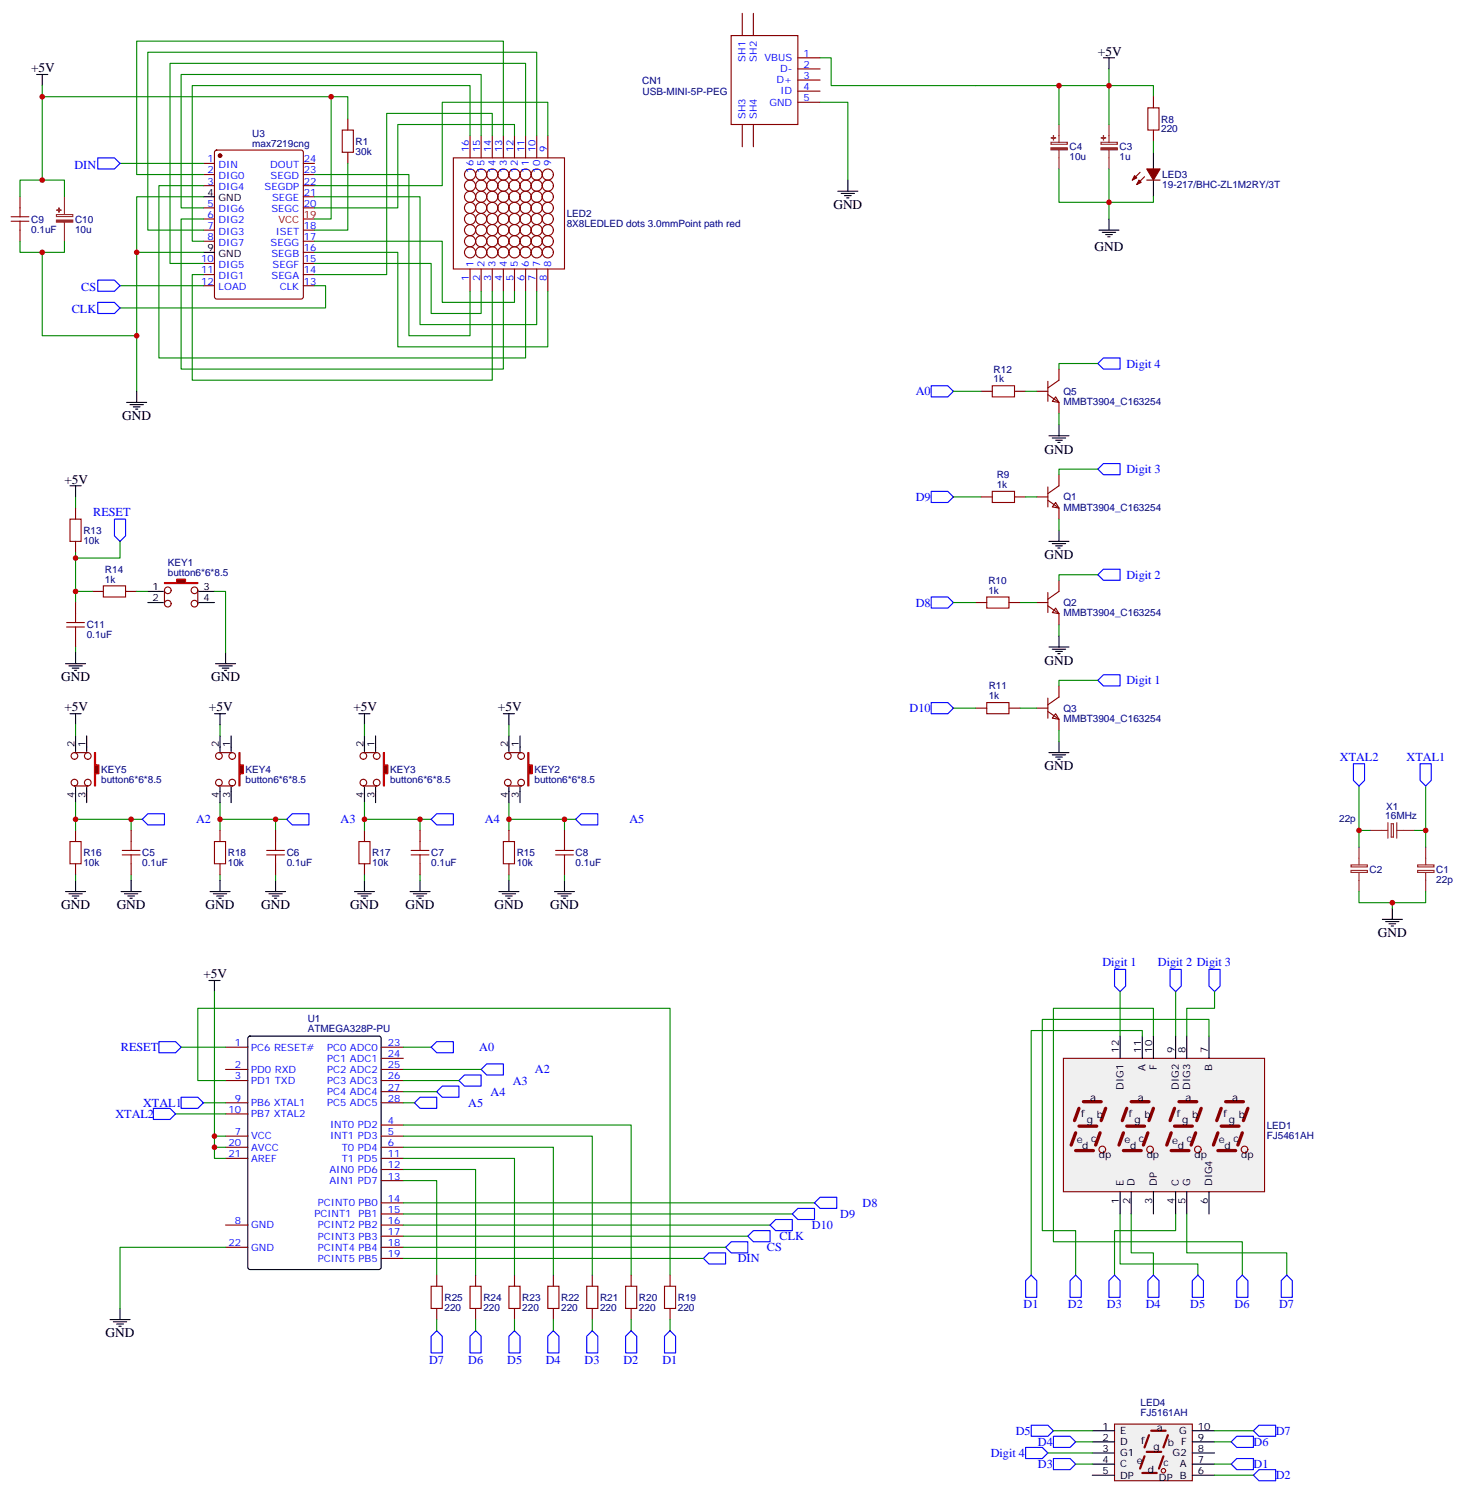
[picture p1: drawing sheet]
<svg xmlns="http://www.w3.org/2000/svg" width="465mm" height="474mm" viewBox="0 0 465 474" stroke-linecap="round" stroke-linejoin="round" font-family="sans-serif">
<path d="M78.9 329l.5-.2h40.9l.6 .4 .1 73-.5 .6-41.1 .1-.7-.5v-72.9z" fill="none" stroke="#000" stroke-width=".35"/>
<g fill="none" stroke="#870000" stroke-width=".35">
<path d="M71.6 332.3h7.1M71.6 339.4h7.1M121 332.3h7.1M121 339.4h7.1M121 335.8h7.1M71.6 342.9h7.1M71.6 350h7.1M71.6 353.5h7.1M121 342.9h7.1M121 357h7.1M121 350h7.1M121 346.4h7.1"/>
<path d="M71.6 360.5h7.1M71.6 364.1h7.1M71.6 367.6h7.1M121 360.5h7.1M121 364.1h7.1M121 367.6h7.1M121 371.1h7.1M121 374.7h7.1M71.6 388.8h7.1M71.6 395.8h7.1M121 388.8h7.1M121 381.7h7.1"/>
<path d="M121 385.2h7.1M121 392.3h7.1M121 395.8h7.1M121 399.3h7.1"/>
</g>
<path d="M337.6 335.8h63.9v42.4h-63.9z" fill="#f0f0f0" stroke="#870000" stroke-width=".35"/>
<path d="M355.6 328.8v7M362.7 328.8v7M366.2 328.8v7M373.2 328.8v7M376.8 328.8v7M383.8 328.8v7M355.6 378.2v7M359.1 378.2v7M366.2 378.2v7M373.2 378.2v7M376.8 378.2v7M383.8 378.2v7" fill="none" stroke="#000" stroke-width=".35"/>
<path d="M371.8 359.5l-1.4 3.9M372.9 351.7l-1.4 3.9M372.9 357.4h5.6M374.3 349.6h5.6M379.6 359.5l-1.4 3.9M381.4 351.7l-1.5 3.9M371.8 365.1h5.7" fill="none" stroke="#870000" stroke-width="1.1"/>
<circle cx="380.3" cy="364.8" r="1.06" fill="#f0f0f0" stroke="#870000" stroke-width=".35"/>
<path d="M356.7 359.5l-1.5 3.9M357.7 351.7l-1.4 3.9M357.7 357.4h5.7M359.1 349.6h5.7M364.4 359.5l-1.4 3.9M366.2 351.7l-1.4 3.9M356.7 365.1h5.6" fill="none" stroke="#870000" stroke-width="1.1"/>
<circle cx="365.1" cy="364.8" r="1.06" fill="#f0f0f0" stroke="#870000" stroke-width=".35"/>
<path d="M341.5 359.5l-1.4 3.9M342.5 351.7l-1.4 3.9M342.5 357.4h5.7M344 349.6h5.6M349.2 359.5l-1.4 3.9M351 351.7l-1.4 3.9M341.5 365.1h5.6" fill="none" stroke="#870000" stroke-width="1.1"/>
<circle cx="350" cy="364.8" r="1.06" fill="#f0f0f0" stroke="#870000" stroke-width=".35"/>
<path d="M386.6 359.5l-1.4 3.9M387.7 351.7l-1.4 3.9M387.7 357.4h5.6M389.1 349.6h5.7M394.4 359.5l-1.4 3.9M396.2 351.7l-1.4 3.9M386.6 365.1h5.7" fill="none" stroke="#870000" stroke-width="1.1"/>
<circle cx="395.1" cy="364.8" r="1.06" fill="#f0f0f0" stroke="#870000" stroke-width=".35"/>
<g fill="none" stroke="#8c2424" stroke-width=".35">
<path d="M336.2 39.5v5.7M352.1 39.5v5.7M333.7 45.2h5.1v.6h-5.1zM336.2 47.6v6M349.5 45.2h5.2v.6h-5.2zM352.1 47.6v6M428.9 276.2h5.2v.7h-5.2zM428.9 274.5h5.2v.6h-5.2zM431.4 268.8v5.7M431.4 276.9v6M435 263.5h5.6M440.6 261.1v4.9"/>
<path d="M441.7 261.4h.7v4.2h-.7zM443.4 263.5h5.7M443.4 261.1v4.9M450.1 276.2h5.2v.7h-5.2zM450.1 274.5h5.2v.6h-5.2zM452.6 268.8v5.7M452.6 276.9v6"/>
</g>
<g fill="none" stroke="#008700" stroke-width=".35">
<path d="M260.3 18.3h3.6v8.9h45.8M260.3 32.5h8.9v24.6M352.1 21.9v17.6M352.1 27.2h14.1v3.5M352.1 53.6v15.9M366.2 44.8v3.5M362.7 328.8v-1.8h-35.3v77.6M366.2 328.8v-8.8h-31.8v74.1h60v10.5M383.8 328.8v-5.3h-52.9v67h10.6v14.1M355.6 385.2v15.9h24.7v3.5M359.1 385.2v12.4h7.1v7M373.2 385.2v5.3h-19.4v14.1"/>
<path d="M376.8 385.2v12.4h31.7v7"/>
</g>
<g fill="#8c2424" stroke="#8c2424" stroke-width=".35">
<path d="M349.5 46.9h5.2v.7h-5.2z"/>
<path d="M349.6 43.7l1.4 .1z"/>
<path d="M350.3 43v1.4z"/>
<path d="M333.7 46.9h5.1v.7h-5.1z"/>
<path d="M333.7 43.7l1.4 .1z"/>
<path d="M334.4 43l.1 1.4z"/>
</g>
<g fill="none" stroke="#000" stroke-width=".35">
<path d="M350.3 18.3h3.5M352.1 18.3v3.6M269.2 57.1v3.6M366.2 48.3v5.3M366.2 57.1v5.3M266 60.7h6.3M267.1 61.4h4.2M268.1 62.1h2.1M268.8 62.8h.7M348.9 73h6.3M350 73.7h4.2M351 74.4h2.1"/>
<path d="M351.7 75.1h.7M352.1 69.5v3.5"/>
</g>
<path d="M364.4 34.2h3.5v7.1h-3.5z" fill="none" stroke="#a10000" stroke-width=".35"/>
<path d="M366.2 30.7v3.5M361.9 54.7l-2.4 2.4M363.4 56.1l-2.5 2.5M364.1 57.1h4.2M366.2 41.3v3.5" fill="none" stroke="#870000" stroke-width=".35"/>
<g fill="#870000" stroke="#870000" stroke-width=".35">
<path d="M364.1 53.6h4.2l-2.1 3.5z"/>
<path d="M361.6 57.1l.7 .8-1.4 .7z"/>
<path d="M360.2 55.7l.7 .7-1.4 .7z"/>
</g>
<path d="M353.8 451.9h24.7v18h-24.7z" fill="#f0f0f0" stroke="#870000" stroke-width=".35"/>
<path d="M346.8 454h7M346.8 457.6h7M378.5 454h7.1M378.5 457.6h7.1M346.8 461.1h7M346.8 464.6h7M346.8 468.1h7M378.5 461.1h7.1M378.5 464.6h7.1M378.5 468.1h7.1" fill="none" stroke="#000" stroke-width=".35"/>
<path d="M364.8 455.4l-1.4 3.9M365.5 454h4.6M370.8 455.4l-1.4 3.9M362.7 467.4h4.5M363.4 462.1l-1.5 3.9M364.1 460.7h4.6M369.4 462.1l-1.5 3.9" fill="none" stroke="#870000" stroke-width=".71"/>
<circle cx="369.4" cy="466.7" r=".71" fill="#f0f0f0" stroke="#870000" stroke-width=".35"/>
<path d="M435 263.5h-3.6v5.3" fill="none" stroke="#008700" stroke-width=".35"/>
<path d="M46.9 187.7h3.5M46.9 191.2h3.5" fill="none" stroke="#000" stroke-width=".35"/>
<path d="M52.2 184.9h3.9v-1.1h2.8v1.1h3.9v.3h-10.6z" fill="#870000" stroke="#f00" stroke-width=".35"/>
<g fill="none" stroke="#870000" stroke-width=".35">
<path d="M311.5 124.2h3.5M322.1 124.2h3.5M311.5 157.7h3.5M322.1 157.7h3.5M24 161.2v3.5M24 171.8v3.5M29.3 187.7h3.5M39.9 187.7h3.5M52.2 187.3v4.3M62.8 187.3v4.3M309.7 191.2h3.6M320.3 191.2h3.5"/>
<path d="M309.7 224.7h3.6M320.3 224.7h3.5M161.6 263.5v3.6M161.6 274.1v3.5"/>
<circle cx="53.3" cy="187.3" r="1.06"/>
<circle cx="53.3" cy="191.6" r="1.06"/>
<circle cx="61.7" cy="187.3" r="1.06"/>
<circle cx="61.7" cy="191.6" r="1.06"/>
</g>
<g fill="none" stroke="#000" stroke-width=".35">
<path d="M333 138.3h6.4M334.1 139h4.2M335.1 139.7h2.2M336.2 134.8v3.5M22.2 154.2h3.6M24 154.2v3.5M335.8 140.4h.7M50.4 187.7h1.5M50.4 191.2h1.5M63.1 187.7h5M63.1 191.2h5M20.8 210.6h6.4"/>
<path d="M21.9 211.3h4.2M22.9 212h2.1M23.6 212.7h.7M24 207.1v3.5M68.4 210.6h6.4M69.5 211.3h4.2M70.6 212h2.1M71.3 212.7h.7M71.6 207.1v3.5M159.8 226.5h3.5M161.6 226.5v3.5M161.6 233.5v3.6"/>
<path d="M165.1 233.5v3.6M161.6 279.4v3.5M179.2 279.4v3.5M158.4 282.9h6.3M159.5 283.6h4.2M160.5 284.3h2.1M161.2 285h.7M176 282.9h6.4M177.1 283.6h4.2M178.2 284.3h2.1M178.9 285h.7M438.9 291.7h6.3"/>
<path d="M439.9 292.5h4.2M441 293.2h2.1M441.7 293.9h.7M442 288.2v3.5"/>
</g>
<path d="M315 122.4h7.1v3.5h-7.1zM315 155.9h7.1v3.6h-7.1zM22.2 164.7h3.6v7.1h-3.6zM32.8 185.9h7.1v3.5h-7.1zM313.3 189.4h7v3.6h-7zM313.3 223h7v3.5h-7zM159.8 267.1h3.5v7h-3.5z" fill="none" stroke="#a10000" stroke-width=".35"/>
<path d="M350.3 113.6h5.3v3.5h-5.3l-1.8-1.7zM295.6 122.4h5.3l1.8 1.8-1.8 1.7h-5.3zM295.6 155.9h5.3l1.8 1.8-1.8 1.8h-5.3zM348.5 148.9l1.8-1.8h5.3v3.5h-5.3zM295.6 189.4h5.3l1.8 1.8-1.8 1.8h-5.3zM350.3 180.6h5.3v3.5h-5.3l-1.8-1.7zM348.5 215.9l1.8-1.8h5.3v3.6h-5.3zM295.6 223h5.3l1.8 1.7-1.8 1.8h-5.3zM429.7 242.4h3.5v5.2l-1.8 1.8-1.7-1.8zM450.8 242.4h3.6v5.2l-1.8 1.8-1.8-1.8zM48.7 351.7h5.3l1.7 1.8-1.7 1.7h-5.3zM57.5 348.2h5.3l1.8 1.8-1.8 1.7h-5.3z" fill="none" stroke="#00f" stroke-width=".35"/>
<g fill="none" stroke="#008700" stroke-width=".35">
<path d="M24 157.7v3.5M24 175.3v15.9M68.1 187.7h3.5v19.4M24 205.3v1.8M161.6 230v3.5M161.6 260h17.6v3.5M161.6 254.7v8.8M431.4 249.4v14.1M452.6 249.4v14.1M161.6 277.6v1.8M449.1 263.5h3.5v5.3M431.4 282.9v3.6h21.2v-3.6"/>
<path d="M442 286.5v1.7M55.7 353.5h15.9M64.6 350h7"/>
</g>
<path d="M167.6 238.8h.3v3.9h1.1v2.8h-1.1v3.9h-.3z" fill="#870000" stroke="#f00" stroke-width=".35"/>
<g fill="none" stroke="#870000" stroke-width=".35">
<path d="M161.2 238.8h4.3M161.2 249.4h4.3"/>
<circle cx="161.2" cy="239.9" r="1.06"/>
<circle cx="165.5" cy="239.9" r="1.06"/>
<circle cx="161.2" cy="248.4" r="1.06"/>
<circle cx="165.5" cy="248.4" r="1.06"/>
</g>
<path d="M115.7 233.5v3.6M119.2 233.5v3.6M161.6 237.1v1.4M165.1 237.1v1.4M161.6 249.8v4.9M165.1 249.8v4.9" fill="none" stroke="#000" stroke-width=".35"/>
<path d="M136.9 260l1.7-1.8h5.3v3.6h-5.3zM182.7 260l1.8-1.8h5.3v3.6h-5.3z" fill="none" stroke="#00f" stroke-width=".35"/>
<path d="M133.3 260h3.6M179.2 260h3.5" fill="none" stroke="#008700" stroke-width=".35"/>
<path d="M121.7 238.8h.4v3.9h1v2.8h-1v3.9h-.4z" fill="#870000" stroke="#f00" stroke-width=".35"/>
<g fill="none" stroke="#870000" stroke-width=".35">
<path d="M115.4 238.8h4.2M115.4 249.4h4.2M69.8 263.5v3.6M69.8 274.1v3.5M115.7 263.5v3.6M115.7 274.1v3.5"/>
<circle cx="115.4" cy="239.9" r="1.06"/>
<circle cx="119.6" cy="239.9" r="1.06"/>
<circle cx="115.4" cy="248.4" r="1.06"/>
<circle cx="119.6" cy="248.4" r="1.06"/>
</g>
<g fill="none" stroke="#000" stroke-width=".35">
<path d="M68.1 226.5h3.5M69.8 226.5v3.5M69.8 233.5v3.6M73.4 233.5v3.6M113.9 226.5h3.6M115.7 226.5v3.5M115.7 237.1v1.4M119.2 237.1v1.4M115.7 249.8v4.9M119.2 249.8v4.9M69.8 279.4v3.5M87.5 279.4v3.5"/>
<path d="M115.7 279.4v3.5M133.3 279.4v3.5M66.7 282.9h6.3M67.7 283.6h4.3M68.8 284.3h2.1M69.5 285h.7M84.3 282.9h6.4M85.4 283.6h4.2M86.4 284.3h2.1M87.1 285h.7M112.5 282.9h6.4M113.6 283.6h4.2"/>
<path d="M114.7 284.3h2.1M115.4 285h.7M130.2 282.9h6.3M131.2 283.6h4.3M132.3 284.3h2.1M133 285h.7"/>
</g>
<path d="M68.1 267.1h3.5v7h-3.5zM113.9 267.1h3.6v7h-3.6z" fill="none" stroke="#a10000" stroke-width=".35"/>
<path d="M69.8 230v3.5M115.7 230v3.5M69.8 260h17.7v3.5M69.8 254.7v8.8M115.7 260h17.6v3.5M115.7 254.7v8.8M69.8 277.6v1.8M115.7 277.6v1.8" fill="none" stroke="#008700" stroke-width=".35"/>
<path d="M75.8 238.8h.4v3.9h1.1v2.8h-1.1v3.9h-.4z" fill="#870000" stroke="#f00" stroke-width=".35"/>
<g fill="none" stroke="#870000" stroke-width=".35">
<path d="M69.5 238.8h4.2M69.5 249.4h4.2"/>
<circle cx="69.5" cy="239.9" r="1.06"/>
<circle cx="73.7" cy="239.9" r="1.06"/>
<circle cx="69.5" cy="248.4" r="1.06"/>
<circle cx="73.7" cy="248.4" r="1.06"/>
</g>
<path d="M24 233.5v3.6M27.5 233.5v3.6M69.8 237.1v1.4M73.4 237.1v1.4M69.8 249.8v4.9M73.4 249.8v4.9" fill="none" stroke="#000" stroke-width=".35"/>
<path d="M91 260l1.8-1.8h5.3v3.6h-5.3z" fill="none" stroke="#00f" stroke-width=".35"/>
<path d="M41.6 260h3.6M87.5 260h3.5M41.6 277.6v1.8M87.5 277.6v1.8M133.3 277.6v1.8M179.2 277.6v1.8" fill="none" stroke="#008700" stroke-width=".35"/>
<path d="M30 238.8h.3v3.9h1.1v2.8h-1.1v3.9h-.3z" fill="#870000" stroke="#f00" stroke-width=".35"/>
<g fill="none" stroke="#870000" stroke-width=".35">
<path d="M232.1 11.3h21.2v28.2h-21.2zM235.7 4.2v7.1M239.2 4.2v7.1M253.3 18.3h7M110.4 37.7v3.6M235.7 39.5v7.1M239.2 39.5v7.1M253.3 32.5h7M253.3 21.9h7M253.3 25.4h7M253.3 28.9h7M64.6 51.9h3.5"/>
<path d="M64.6 55.4h3.5M64.6 58.9h3.5M68.3 47.8l.5-.2h26.8l.7 .5v46.1l-.5 .6-27 .1-.7-.5v-46.1zM96.3 51.9h3.5M96.3 55.4h3.5M96.3 58.9h3.5M110.4 48.3v3.6M143.9 50.1h35.3v35.3h-35.3zM149.2 43v7.1M152.8 43v7.1M156.3 43v7.1M159.8 43v7.1"/>
<path d="M163.3 43v7.1M166.9 43v7.1M170.4 43v7.1M173.9 43v7.1M6.3 62.4v3.6M6.3 73v3.6M64.6 66h3.5M64.6 69.5h3.5M64.6 73h3.5M64.6 76.6h3.5M96.3 66h3.5M96.3 73h3.5"/>
<path d="M96.3 76.6h3.5M96.3 62.4h3.5M64.6 83.6h3.5M64.6 87.1h3.5M64.6 90.7h3.5M96.3 83.6h3.5M96.3 87.1h3.5M96.3 90.7h3.5M96.3 80.1h3.5M149.2 85.4v7M152.8 85.4v7M156.3 85.4v7"/>
<path d="M159.8 85.4v7M163.3 85.4v7M166.9 85.4v7M170.4 85.4v7M173.9 85.4v7M336.2 117.1v3.5l-3.5 2.5M329.1 124.2h3.6M332.7 125.2l3.5 2.5v3.5M332.7 121v6.4M335.1 125.9l1.1 1.8-2.1-.3zM329.1 157.7h3.6M332.7 158.8l3.5 2.4v3.5"/>
<path d="M332.7 154.5v6.4M335.1 159.5l1.1 1.7-2.1-.3zM336.2 150.6v3.6l-3.5 2.4M24 191.2v3.5M329.1 191.2h3.6M332.7 192.3l3.5 2.4v3.6M332.7 188v6.4M335.1 193l1.1 1.7-2.1-.3zM336.2 184.1v3.6l-3.5 2.4M24 201.8v3.5M336.2 217.7v3.5l-3.5 2.5M23.6 238.8h4.3"/>
<path d="M329.1 224.7h3.6M332.7 225.8l3.5 2.4v3.6M332.7 221.5v6.4M335.1 226.5l1.1 1.7-2.1-.3zM23.6 249.4h4.3M24 263.5v3.6M24 274.1v3.5M41.6 263.5v3.6M41.6 274.1v3.5M87.5 263.5v3.6M87.5 274.1v3.5M133.3 263.5v3.6"/>
<path d="M133.3 274.1v3.5M179.2 263.5v3.6M179.2 274.1v3.5M138.6 404.6v3.6M138.6 415.2v3.5M151 404.6v3.6M151 415.2v3.5M163.3 404.6v3.6M163.3 415.2v3.5M175.7 404.6v3.6M175.7 415.2v3.5M188 404.6v3.6"/>
<path d="M188 415.2v3.5M200.4 404.6v3.6M200.4 415.2v3.5M212.7 404.6v3.6M212.7 415.2v3.5"/>
<circle cx="149.2" cy="55.4" r="1.76"/>
<circle cx="149.2" cy="58.9" r="1.76"/>
<circle cx="152.8" cy="58.9" r="1.76"/>
<circle cx="152.8" cy="55.4" r="1.76"/>
<circle cx="156.3" cy="55.4" r="1.76"/>
<circle cx="156.3" cy="58.9" r="1.76"/>
<circle cx="159.8" cy="55.4" r="1.76"/>
<circle cx="159.8" cy="58.9" r="1.76"/>
<circle cx="163.3" cy="55.4" r="1.76"/>
<circle cx="163.3" cy="58.9" r="1.76"/>
<circle cx="166.9" cy="55.4" r="1.76"/>
<circle cx="166.9" cy="58.9" r="1.76"/>
<circle cx="170.4" cy="58.9" r="1.76"/>
<circle cx="170.4" cy="55.4" r="1.76"/>
<circle cx="173.9" cy="55.4" r="1.76"/>
<circle cx="173.9" cy="58.9" r="1.76"/>
<circle cx="149.2" cy="73" r="1.76"/>
<circle cx="149.2" cy="66" r="1.76"/>
<circle cx="149.2" cy="76.6" r="1.76"/>
<circle cx="149.2" cy="62.4" r="1.76"/>
<circle cx="149.2" cy="69.5" r="1.76"/>
<circle cx="152.8" cy="62.4" r="1.76"/>
<circle cx="152.8" cy="76.6" r="1.76"/>
<circle cx="152.8" cy="73" r="1.76"/>
<circle cx="152.8" cy="69.5" r="1.76"/>
<circle cx="152.8" cy="66" r="1.76"/>
<circle cx="156.3" cy="76.6" r="1.76"/>
<circle cx="156.3" cy="66" r="1.76"/>
<circle cx="156.3" cy="69.5" r="1.76"/>
<circle cx="156.3" cy="73" r="1.76"/>
<circle cx="156.3" cy="62.4" r="1.76"/>
<circle cx="159.8" cy="66" r="1.76"/>
<circle cx="159.8" cy="69.5" r="1.76"/>
<circle cx="159.8" cy="73" r="1.76"/>
<circle cx="159.8" cy="76.6" r="1.76"/>
<circle cx="159.8" cy="62.4" r="1.76"/>
<circle cx="163.3" cy="66" r="1.76"/>
<circle cx="163.3" cy="76.6" r="1.76"/>
<circle cx="163.3" cy="69.5" r="1.76"/>
<circle cx="163.3" cy="62.4" r="1.76"/>
<circle cx="163.3" cy="73" r="1.76"/>
<circle cx="166.9" cy="62.4" r="1.76"/>
<circle cx="166.9" cy="69.5" r="1.76"/>
<circle cx="166.9" cy="73" r="1.76"/>
<circle cx="166.9" cy="76.6" r="1.76"/>
<circle cx="166.9" cy="66" r="1.76"/>
<circle cx="170.4" cy="66" r="1.76"/>
<circle cx="170.4" cy="69.5" r="1.76"/>
<circle cx="170.4" cy="73" r="1.76"/>
<circle cx="170.4" cy="62.4" r="1.76"/>
<circle cx="170.4" cy="76.6" r="1.76"/>
<circle cx="173.9" cy="76.6" r="1.76"/>
<circle cx="173.9" cy="62.4" r="1.76"/>
<circle cx="173.9" cy="69.5" r="1.76"/>
<circle cx="173.9" cy="73" r="1.76"/>
<circle cx="173.9" cy="66" r="1.76"/>
<circle cx="149.2" cy="80.1" r="1.76"/>
<circle cx="152.8" cy="80.1" r="1.76"/>
<circle cx="156.3" cy="80.1" r="1.76"/>
<circle cx="159.8" cy="80.1" r="1.76"/>
<circle cx="163.3" cy="80.1" r="1.76"/>
<circle cx="166.9" cy="80.1" r="1.76"/>
<circle cx="170.4" cy="80.1" r="1.76"/>
<circle cx="173.9" cy="80.1" r="1.76"/>
<circle cx="23.6" cy="239.9" r="1.06"/>
<circle cx="27.9" cy="239.9" r="1.06"/>
<circle cx="23.6" cy="248.4" r="1.06"/>
<circle cx="27.9" cy="248.4" r="1.06"/>
</g>
<g fill="none" stroke="#000" stroke-width=".35">
<path d="M11.6 23.6h3.6M13.4 23.6v3.6M64.6 62.4h3.5M64.6 80.1h3.5M40.2 127.7h6.4M41.3 128.4h4.2M42.3 129.1h2.1M43 129.8h.7M43.4 124.2v3.5M333 171.8h6.4M334.1 172.5h4.2M335.1 173.2h2.2"/>
<path d="M335.8 173.9h.7M336.2 168.3v3.5M333 205.3h6.4M334.1 206h4.2M335.1 206.7h2.2M335.8 207.4h.7M336.2 201.8v3.5M22.2 226.5h3.6M24 226.5v3.5M24 237.1v1.4M27.5 237.1v1.4M333 238.8h6.4"/>
<path d="M334.1 239.5h4.2M336.2 235.3v3.5M24 249.8v4.9M27.5 249.8v4.9M335.1 240.2h2.2M335.8 240.9h.7M24 279.4v3.5M41.6 279.4v3.5M20.8 282.9h6.4M21.9 283.6h4.2M22.9 284.3h2.1M23.6 285h.7"/>
<path d="M38.5 282.9h6.3M39.5 283.6h4.2M40.6 284.3h2.1M41.3 285h.7M66.3 311.2h3.5M68.1 311.2v3.5M34.9 418.7h6.4M36 419.5h4.2M38.1 415.2v3.5M37 420.2h2.2M37.7 420.9h.8"/>
</g>
<g fill="none" stroke="#a10000" stroke-width=".35">
<path d="M108.7 41.3h3.5v7h-3.5zM3.5 70.2h5.7M3.5 68.8h5.7M6.3 66v2.8M6.3 70.2v2.8M21.2 199h5.6M21.2 197.6h5.6M24 194.7v2.9M24 199v2.8M22.2 267.1h3.6v7h-3.6zM38.8 271.3h5.6M38.8 269.9h5.6"/>
<path d="M41.6 267.1v2.8M41.6 271.3v2.8M84.7 271.3h5.6M84.7 269.9h5.6M87.5 267.1v2.8M87.5 271.3v2.8M130.5 271.3h5.7M130.5 269.9h5.7M133.3 267.1v2.8M133.3 271.3v2.8M176.4 271.3h5.6M176.4 269.9h5.6"/>
<path d="M179.2 267.1v2.8M179.2 271.3v2.8M136.9 408.2h3.5v7h-3.5zM149.2 408.2h3.6v7h-3.6zM161.6 408.2h3.5v7h-3.5zM173.9 408.2h3.5v7h-3.5zM186.3 408.2h3.5v7h-3.5zM198.6 408.2h3.5v7h-3.5zM211 408.2h3.5v7h-3.5z"/>
</g>
<g fill="none" stroke="#008700" stroke-width=".35">
<path d="M13.4 27.2v3.5M105.1 30.7h5.3v7M309.7 27.2h26.5M352.1 27.2h-15.9v12.3M13.4 57.1v-26.4h91.7v38.8h-5.3M38.1 51.9h26.5M64.6 58.9h-14.2v54.7h116.5v-21.2M99.8 55.4h30v51.1h19.4v-14.1M110.4 51.9v21.1h-10.6M149.2 43v-15.8h-88.2v49.4h3.6M152.8 43v-19.4h-95.3v42.4h7.1M156.3 43v-7h-33.5v51.1h-23"/>
<path d="M159.8 43v-29.9h-116.4v42.3h21.2M163.3 43v-3.5h-37v26.5h-26.5M166.9 43v-22.9h-112.9v63.5h10.6M170.4 43v-26.4h-123.5v56.4h17.7M173.9 43v-10.5h-33.5v26.4h-40.6M336.2 53.6v10.6h30v-1.8M6.3 62.4v-5.3h14.2v5.3M6.3 76.6v3.5h14.2v-3.5M64.6 69.5h-7.1v47.6h102.3v-24.7M64.6 62.4h-21.2v17.7h21.2M99.8 76.6h40.6v19.4h22.9v-3.6M99.8 62.4h33.5v40.6h37.1v-10.6"/>
<path d="M13.4 80.1v26.4h30M38.1 90.7h26.5M43.4 80.1v44.1M64.6 87.1h-3.6v33.5h95.3v-28.2M99.8 83.6h37.1v15.9h15.9v-7.1M99.8 80.1h26.5v30h47.6v-17.7M99.8 90.7h3.6v7h-65.3M348.5 115.4h-12.3v1.7M302.7 124.2h8.8M325.6 124.2h3.5M336.2 131.2v3.6M302.7 157.7h8.8"/>
<path d="M325.6 157.7h3.5M348.5 148.9h-12.3v1.7M38.1 171.8v5.3h-14.1M336.2 164.7v3.6M24 187.7h5.3M43.4 187.7h3.5M302.7 191.2h7M323.8 191.2h5.3M336.2 198.3v3.5M348.5 182.4h-12.3v1.7M348.5 215.9h-12.3v1.8M24 230v3.5"/>
<path d="M302.7 224.7h7M323.8 224.7h5.3M336.2 231.8v3.5M24 260h17.6v3.5M24 254.7v8.8M24 277.6v1.8M68.1 314.7v45.8h3.5M355.6 314.7v14.1M373.2 314.7v14.1M385.6 314.7v5.3h-8.8v8.8M57.5 332.3h14.1M128.1 332.3h8.8"/>
<path d="M128.1 339.4h24.7M71.6 342.9h-8.8v-22.9h149.9v84.6M128.1 357h72.3v47.6M128.1 350h3.5M128.1 346.4h10.5M128.1 342.9h17.6M68.1 360.5v7.1h3.5M68.1 364.1h3.5M128.1 360.5h59.9v44.1M128.1 364.1h47.6v40.5M128.1 367.6h35.2v37M128.1 371.1h22.9v33.5"/>
<path d="M128.1 374.7h10.5v29.9M71.6 395.8h-33.5v19.4M128.1 399.3h95.2M128.1 395.8h102.3M128.1 392.3h109.3M128.1 381.7h130.5M128.1 388.8h116.4M128.1 385.2h123.4M138.6 418.7v3.6M151 418.7v3.6M163.3 418.7v3.6M175.7 418.7v3.6"/>
<path d="M188 418.7v3.6M200.4 418.7v3.6M212.7 418.7v3.6M334.4 454h12.4M341.5 457.6h5.3M385.6 457.6h5.3M385.6 454h12.3M332.7 461.1h14.1M341.5 464.6h5.3M385.6 468.1h12.3M385.6 464.6h5.3"/>
</g>
<g fill="none" stroke="#00f" stroke-width=".35">
<path d="M31 50.1h5.3l1.8 1.8-1.8 1.7h-5.3zM31 96h5.3l1.8 1.7-1.8 1.8h-5.3zM31 88.9h5.3l1.8 1.8-1.8 1.7h-5.3zM36.3 164.7h3.6v5.3l-1.8 1.8-1.8-1.8zM45.2 260l1.7-1.8h5.3v3.6h-5.3zM353.8 307.6h3.6v5.3l-1.8 1.8-1.8-1.8zM371.5 307.6h3.5v5.3l-1.8 1.8-1.7-1.8zM383.8 307.6h3.5v5.3l-1.7 1.8-1.8-1.8zM50.4 330.6h5.3l1.8 1.7-1.8 1.8h-5.3zM136.9 332.3l1.7-1.7h5.3v3.5h-5.3zM152.8 339.4l1.7-1.8h5.3v3.5h-5.3zM131.6 350l1.7-1.8h5.3v3.5h-5.3z"/>
<path d="M138.6 346.4l1.8-1.7h5.3v3.5h-5.3zM145.7 342.9l1.8-1.8h5.3v3.6h-5.3zM225.1 397.6h5.3v3.5h-5.3l-1.8-1.8zM230.4 395.8l1.7-1.7h5.3v3.5h-5.3zM237.4 392.3l1.8-1.8h5.3v3.6h-5.3zM244.5 388.8l1.7-1.8h5.3v3.5h-5.3zM251.5 385.2l1.8-1.7h5.3v3.5h-5.3zM258.6 381.7l1.7-1.8h5.3v3.6h-5.3zM327.4 404.6l1.7 1.8v5.3h-3.5v-5.3zM339.7 406.4l1.8-1.8 1.8 1.8v5.3h-3.6zM353.8 404.6l1.8 1.8v5.3h-3.5v-5.3zM366.2 404.6l1.7 1.8v5.3h-3.5v-5.3z"/>
<path d="M380.3 404.6l1.8 1.8v5.3h-3.6v-5.3zM394.4 404.6l1.8 1.8v5.3h-3.6v-5.3zM406.8 406.4l1.7-1.8 1.8 1.8v5.3h-3.5zM138.6 422.3l1.8 1.7v5.3h-3.5v-5.3zM151 422.3l1.8 1.7v5.3h-3.6v-5.3zM163.3 422.3l1.8 1.7v5.3h-3.5v-5.3zM175.7 422.3l1.7 1.7v5.3h-3.5v-5.3zM188 422.3l1.8 1.7v5.3h-3.5v-5.3zM200.4 422.3l1.7 1.7v5.3h-3.5v-5.3zM212.7 422.3l1.8 1.7v5.3h-3.5v-5.3zM325.6 459.3h5.3l1.8 1.8-1.8 1.7h-5.3zM327.4 452.3h5.3l1.7 1.7-1.7 1.8h-5.3z"/>
<path d="M334.4 455.8h5.3l1.8 1.8-1.8 1.7h-5.3zM390.9 457.6l1.7-1.8h5.3v3.5h-5.3zM397.9 454l1.8-1.7h5.3v3.5h-5.3zM334.4 462.8h5.3l1.8 1.8-1.8 1.8h-5.3zM390.9 464.6l1.7-1.8h5.3v3.6h-5.3zM397.9 468.1l1.8-1.7h5.3v3.5h-5.3z"/>
</g>
<circle cx="69.8" cy="49.4" r=".53" fill="#870000" stroke="#870000" stroke-width=".35"/>
<path d="M96.3 69.5h3.5" fill="none" stroke="#f00" stroke-width=".35"/>
<path d="M17.9 68.1h5.2v.6h-5.2zM20.5 62.4v5.7M20.5 70.6v6" fill="none" stroke="#8c2424" stroke-width=".35"/>
<g fill="#8c2424" stroke="#8c2424" stroke-width=".35">
<path d="M17.9 69.9h5.2v.6h-5.2z"/>
<path d="M18 66.7h1.4z"/>
<path d="M18.7 66v1.4z"/>
</g>
<g fill="#c00">
<circle cx="352.1" cy="27.2" r=".88"/>
<circle cx="13.4" cy="30.7" r=".88"/>
<circle cx="105.1" cy="30.7" r=".88"/>
<circle cx="43.4" cy="106.5" r=".88"/>
<circle cx="13.4" cy="80.1" r=".88"/>
<circle cx="68.1" cy="364.1" r=".88"/>
<circle cx="24" cy="177.1" r=".88"/>
<circle cx="24" cy="187.7" r=".88"/>
<circle cx="133.4" cy="260" r=".88"/>
<circle cx="115.7" cy="260" r=".88"/>
<circle cx="431.4" cy="263.5" r=".88"/>
<circle cx="442" cy="286.5" r=".88"/>
<circle cx="452.6" cy="263.5" r=".88"/>
<circle cx="161.6" cy="260" r=".88"/>
<circle cx="179.2" cy="260" r=".88"/>
<circle cx="69.9" cy="260" r=".88"/>
<circle cx="87.5" cy="260" r=".88"/>
<circle cx="41.6" cy="260" r=".88"/>
<circle cx="24" cy="260" r=".88"/>
<circle cx="68.1" cy="360.5" r=".88"/>
<circle cx="43.4" cy="80.1" r=".88"/>
<circle cx="13.4" cy="57.1" r=".88"/>
<circle cx="352.1" cy="64.2" r=".88"/>
<circle cx="336.2" cy="27.2" r=".88"/>
</g>
<g font-size="4.2">
<text x="348.5" y="17.6">+5V</text>
<text x="9.9" y="22.9">+5V</text>
<text x="264.6" y="66.3">GND</text>
<text x="347.5" y="79.7">GND</text>
<text x="38.8" y="133.3">GND</text>
<text x="331.6" y="143.9">GND</text>
<text x="20.5" y="153.5">+5V</text>
<text x="331.6" y="177.4">GND</text>
<text x="331.6" y="211">GND</text>
<text x="19.4" y="216.3">GND</text>
<text x="67" y="216.3">GND</text>
<text x="20.5" y="225.8">+5V</text>
<text x="66.3" y="225.8">+5V</text>
<text x="112.2" y="225.8">+5V</text>
<text x="158" y="225.8">+5V</text>
<text x="331.6" y="244.5">GND</text>
<text x="19.4" y="288.6">GND</text>
<text x="37" y="288.6">GND</text>
<text x="65.3" y="288.6">GND</text>
<text x="82.9" y="288.6">GND</text>
<text x="111.1" y="288.6">GND</text>
<text x="128.8" y="288.6">GND</text>
<text x="157" y="288.6">GND</text>
<text x="174.6" y="288.6">GND</text>
<text x="437.4" y="297.4">GND</text>
<text x="64.6" y="310.4">+5V</text>
<text x="33.5" y="424.4">GND</text>
</g>
<g font-size="3.9" fill="#00f">
<text x="23.6" y="53.6">DIN</text>
<text x="25.8" y="92.4">CS</text>
<text x="22.8" y="99.5">CLK</text>
<text x="357.6" y="116.6">Digit 4</text>
<text x="290.7" y="125.5">A0</text>
<text x="357.6" y="150.1">Digit 3</text>
<text x="290.7" y="159">D9</text>
<text x="29.6" y="163.8">RESET</text>
<text x="357.6" y="183.6">Digit 2</text>
<text x="290.7" y="192.5">D8</text>
<text x="357.6" y="217.2">Digit 1</text>
<text x="288.8" y="226">D10</text>
<text x="425.4" y="241.3">XTAL2</text>
<text x="446.5" y="241.3">XTAL1</text>
<text x="62.3" y="261.2">A2</text>
<text x="108.1" y="261.2">A3</text>
<text x="154" y="261.2">A4</text>
<text x="199.8" y="261.2">A5</text>
<text x="350" y="306.6">Digit 1</text>
<text x="367.6" y="306.6">Digit 2 Digit 3</text>
<text x="38.4" y="333.6">RESET</text>
<text x="152.1" y="333.6">A0</text>
<text x="169.8" y="340.6">A2</text>
<text x="155.7" y="347.7">A4</text>
<text x="162.8" y="344.2">A3</text>
<text x="45.4" y="351.2">XTAL1</text>
<text x="148.7" y="351.2">A5</text>
<text x="36.6" y="354.8">XTAL2</text>
<text x="273.8" y="383">D8</text>
<text x="266.8" y="386.5">D9</text>
<text x="247.5" y="393.6">CLK</text>
<text x="257.8" y="390">D10</text>
<text x="234.2" y="400.6">DIN</text>
<text x="243.5" y="397.1">CS</text>
<text x="324.9" y="415.2">D1</text>
<text x="339.1" y="415.2">D2</text>
<text x="351.4" y="415.2">D3</text>
<text x="363.7" y="415.2">D4</text>
<text x="377.9" y="415.2">D5</text>
<text x="392" y="415.2">D6</text>
<text x="406.1" y="415.2">D7</text>
<text x="136.2" y="432.9">D7</text>
<text x="148.6" y="432.9">D6</text>
<text x="161" y="432.9">D5</text>
<text x="173.2" y="432.9">D4</text>
<text x="185.6" y="432.9">D3</text>
<text x="197.9" y="432.9">D2</text>
<text x="210.3" y="432.9">D1</text>
<text x="322.5" y="455.3">D5</text>
<text x="405" y="455.3">D7</text>
<text x="329.5" y="458.8">D4</text>
<text x="398" y="458.8">D6</text>
<text x="314.5" y="462.4">Digit 4</text>
<text x="329.5" y="465.9">D3</text>
<text x="398" y="465.9">D1</text>
<text x="405" y="469.4">D2</text>
</g>
<g font-size="3.2" fill="#00f">
<text x="255.1" y="18">1</text>
<text x="236.7" y="19.6" transform="rotate(-90 236.7 19.6)">SH1</text>
<text x="240.2" y="19.6" transform="rotate(-90 240.2 19.6)">SH2</text>
<text x="242.7" y="19.4">VBUS</text>
<text x="247.6" y="22.9">D-</text>
<text x="255.1" y="21.5">2</text>
<text x="246.5" y="26.5">D+</text>
<text x="247.8" y="30">ID</text>
<text x="255.1" y="25">3</text>
<text x="255.1" y="28.6">4</text>
<text x="244.2" y="33.5">GND</text>
<text x="255.1" y="32.1">5</text>
<text x="236.7" y="37.7" transform="rotate(-90 236.7 37.7)">SH3</text>
<text x="240.2" y="37.7" transform="rotate(-90 240.2 37.7)">SH4</text>
<text x="65.9" y="51.5">1</text>
<text x="69.4" y="53.3">DIN</text>
<text x="85.8" y="53.3">DOUT</text>
<text x="96.5" y="51.5">24</text>
<text x="148.9" y="48.3" transform="rotate(-90 148.9 48.3)">16</text>
<text x="152.4" y="48.3" transform="rotate(-90 152.4 48.3)">15</text>
<text x="155.9" y="48.3" transform="rotate(-90 155.9 48.3)">14</text>
<text x="159.5" y="48.3" transform="rotate(-90 159.5 48.3)">13</text>
<text x="163" y="48.3" transform="rotate(-90 163 48.3)">12</text>
<text x="166.5" y="48.3" transform="rotate(-90 166.5 48.3)">11</text>
<text x="170" y="48.3" transform="rotate(-90 170 48.3)">10</text>
<text x="173.6" y="48.3" transform="rotate(-90 173.6 48.3)">9</text>
<text x="175" y="52.8" transform="rotate(-90 175 52.8)">9</text>
<text x="65.9" y="55">2</text>
<text x="65.9" y="58.6">3</text>
<text x="69.4" y="56.8">DIG0</text>
<text x="85.9" y="56.8">SEGD</text>
<text x="96.5" y="58.6">22</text>
<text x="96.5" y="55">23</text>
<text x="150.3" y="54.8" transform="rotate(-90 150.3 54.8)">16</text>
<text x="153.8" y="54.8" transform="rotate(-90 153.8 54.8)">15</text>
<text x="157.3" y="54.8" transform="rotate(-90 157.3 54.8)">14</text>
<text x="160.9" y="54.8" transform="rotate(-90 160.9 54.8)">13</text>
<text x="164.4" y="54.8" transform="rotate(-90 164.4 54.8)">12</text>
<text x="167.9" y="54.8" transform="rotate(-90 167.9 54.8)">11</text>
<text x="171.4" y="54.8" transform="rotate(-90 171.4 54.8)">10</text>
<text x="65.9" y="65.6">5</text>
<text x="69.4" y="60.3">DIG4</text>
<text x="84" y="60.3">SEGDP</text>
<text x="86.4" y="63.9">SEGE</text>
<text x="96.5" y="65.6">20</text>
<text x="96.5" y="62.1">21</text>
<text x="65.9" y="69.1">6</text>
<text x="69.4" y="67.4">DIG6</text>
<text x="69.4" y="70.9">DIG2</text>
<text x="86.2" y="67.4">SEGC</text>
<text x="65.9" y="72.7">7</text>
<text x="65.9" y="76.2">8</text>
<text x="69.4" y="74.4">DIG3</text>
<text x="69.4" y="78">DIG7</text>
<text x="85.9" y="78">SEGG</text>
<text x="87.5" y="74.4">ISET</text>
<text x="96.5" y="76.2">17</text>
<text x="96.5" y="72.7">18</text>
<text x="63.9" y="83.3">10</text>
<text x="86.2" y="81.5">SEGB</text>
<text x="96.5" y="83.3">15</text>
<text x="96.5" y="79.7">16</text>
<text x="63.9" y="86.8">11</text>
<text x="69.4" y="85">DIG5</text>
<text x="69.4" y="88.5">DIG1</text>
<text x="86.2" y="88.5">SEGA</text>
<text x="86.5" y="85">SEGF</text>
<text x="96.5" y="86.8">14</text>
<text x="148.9" y="89.2" transform="rotate(-90 148.9 89.2)">1</text>
<text x="150.3" y="84.7" transform="rotate(-90 150.3 84.7)">1</text>
<text x="152.4" y="89.2" transform="rotate(-90 152.4 89.2)">2</text>
<text x="153.8" y="84.7" transform="rotate(-90 153.8 84.7)">2</text>
<text x="155.9" y="89.2" transform="rotate(-90 155.9 89.2)">3</text>
<text x="157.3" y="84.7" transform="rotate(-90 157.3 84.7)">3</text>
<text x="159.5" y="89.2" transform="rotate(-90 159.5 89.2)">4</text>
<text x="160.9" y="84.7" transform="rotate(-90 160.9 84.7)">4</text>
<text x="163" y="89.2" transform="rotate(-90 163 89.2)">5</text>
<text x="164.4" y="84.7" transform="rotate(-90 164.4 84.7)">5</text>
<text x="166.5" y="89.2" transform="rotate(-90 166.5 89.2)">6</text>
<text x="167.9" y="84.7" transform="rotate(-90 167.9 84.7)">6</text>
<text x="170" y="89.2" transform="rotate(-90 170 89.2)">7</text>
<text x="171.4" y="84.7" transform="rotate(-90 171.4 84.7)">7</text>
<text x="173.6" y="89.2" transform="rotate(-90 173.6 89.2)">8</text>
<text x="175" y="84.7" transform="rotate(-90 175 84.7)">8</text>
<text x="63.9" y="90.3">12</text>
<text x="69.4" y="92.1">LOAD</text>
<text x="88.8" y="92.1">CLK</text>
<text x="96.5" y="90.3">13</text>
<text x="74.5" y="332">1</text>
<text x="79.7" y="333.4">PC6 RESET#</text>
<text x="103.8" y="333.4">PC0 ADC0</text>
<text x="123.1" y="332">23</text>
<text x="123.1" y="335.5">24</text>
<text x="74.5" y="339">2</text>
<text x="79.7" y="340.4">PD0 RXD</text>
<text x="103.8" y="336.9">PC1 ADC1</text>
<text x="103.8" y="340.4">PC2 ADC2</text>
<text x="123.1" y="339">25</text>
<text x="74.5" y="342.5">3</text>
<text x="79.7" y="344">PD1 TXD</text>
<text x="103.8" y="344">PC3 ADC3</text>
<text x="103.8" y="347.5">PC4 ADC4</text>
<text x="123.1" y="342.5">26</text>
<text x="123.1" y="346.1">27</text>
<text x="72.5" y="353.1">10</text>
<text x="74.5" y="349.6">9</text>
<text x="79.7" y="351">PB6 XTAL1</text>
<text x="103.8" y="351">PC5 ADC5</text>
<text x="123.1" y="349.6">28</text>
<text x="79.7" y="354.5">PB7 XTAL2</text>
<text x="104.8" y="358.1">INT0 PD2</text>
<text x="123.1" y="356.7">4</text>
<text x="72.5" y="363.7">20</text>
<text x="74.5" y="360.2">7</text>
<text x="79.7" y="361.6">VCC</text>
<text x="79.7" y="365.1">AVCC</text>
<text x="104.8" y="361.6">INT1 PD3</text>
<text x="108.5" y="365.1">T0 PD4</text>
<text x="123.1" y="360.2">5</text>
<text x="123.1" y="363.7">6</text>
<text x="72.5" y="367.2">21</text>
<text x="79.7" y="368.7">AREF</text>
<text x="108.5" y="368.7">T1 PD5</text>
<text x="123.1" y="367.2">11</text>
<text x="123.1" y="370.8">12</text>
<text x="104.6" y="372.2">AIN0 PD6</text>
<text x="104.6" y="375.7">AIN1 PD7</text>
<text x="123.1" y="374.3">13</text>
<text x="100.9" y="382.8">PCINT0 PB0</text>
<text x="123.1" y="381.4">14</text>
<text x="74.5" y="388.4">8</text>
<text x="79.7" y="389.8">GND</text>
<text x="99.8" y="386.3">PCINT1</text>
<text x="100.9" y="389.8">PCINT2 PB2</text>
<text x="113.8" y="386.3">PB1</text>
<text x="123.1" y="384.9">15</text>
<text x="123.1" y="388.4">16</text>
<text x="72.5" y="395.5">22</text>
<text x="100.9" y="393.3">PCINT3 PB3</text>
<text x="123.1" y="391.9">17</text>
<text x="123.1" y="395.5">18</text>
<text x="79.7" y="396.9">GND</text>
<text x="100.9" y="396.9">PCINT4 PB4</text>
<text x="100.9" y="400.4">PCINT5 PB5</text>
<text x="123.1" y="399">19</text>
</g>
<g font-size="3.2" fill="#000080">
<text x="203.9" y="26.6">CN1</text>
<text x="204" y="30.1">USB-MINI-5P-PEG</text>
<text x="368.7" y="39">R8</text>
<text x="80.1" y="46.6">max7219cng</text>
<text x="80.1" y="43.4">U3</text>
<text x="112.9" y="45.9">R1</text>
<text x="339.5" y="47.7">C4</text>
<text x="355.4" y="47.7">C3</text>
<text x="368.7" y="42">220</text>
<text x="112.9" y="49.1">30k</text>
<text x="339.5" y="50.9">10u</text>
<text x="355.4" y="50.9">1u</text>
<text x="369" y="59.7">19-217/BHC-ZL1M2RY/3T</text>
<text x="369" y="56.5">LED3</text>
<text x="9.9" y="70.6">C9</text>
<text x="23.8" y="70.6">C10</text>
<text x="179.9" y="72">8X8LEDLED dots 3.0mmPoint path red</text>
<text x="179.9" y="68.8">LED2</text>
<text x="9.9" y="73.8">0.1uF</text>
<text x="23.8" y="73.8">10u</text>
<text x="315.5" y="118.3">R12</text>
<text x="315.5" y="121.4">1k</text>
<text x="337.6" y="125.3">Q5</text>
<text x="337.6" y="128.5">MMBT3904_C163254</text>
<text x="316.4" y="154.9">1k</text>
<text x="316.4" y="151.7">R9</text>
<text x="337.6" y="158.8">Q1</text>
<text x="337.6" y="162.1">MMBT3904_C163254</text>
<text x="26.5" y="172.6">10k</text>
<text x="26.5" y="169.4">R13</text>
<text x="53.3" y="179.5">KEY1</text>
<text x="33.3" y="184.9">1k</text>
<text x="33.3" y="181.7">R14</text>
<text x="53.3" y="182.7">button6*6*8.5</text>
<text x="313.8" y="185.2">R10</text>
<text x="313.8" y="188.4">1k</text>
<text x="337.6" y="195.6">MMBT3904_C163254</text>
<text x="337.6" y="192.3">Q2</text>
<text x="27.5" y="202.6">0.1uF</text>
<text x="27.5" y="199.4">C11</text>
<text x="313.9" y="221.9">1k</text>
<text x="313.9" y="218.7">R11</text>
<text x="337.6" y="225.9">Q3</text>
<text x="337.6" y="229.1">MMBT3904_C163254</text>
<text x="32.1" y="245.3">KEY5</text>
<text x="78" y="245.3">KEY4</text>
<text x="123.8" y="245.3">KEY3</text>
<text x="169.7" y="245.3">KEY2</text>
<text x="32.1" y="248.5">button6*6*8.5</text>
<text x="78" y="248.5">button6*6*8.5</text>
<text x="123.8" y="248.5">button6*6*8.5</text>
<text x="169.7" y="248.5">button6*6*8.5</text>
<text x="440.1" y="257">X1</text>
<text x="425.2" y="260.9">22p</text>
<text x="439.8" y="260">16MHz</text>
<text x="26.5" y="274.9">10k</text>
<text x="26.5" y="271.7">R16</text>
<text x="45.2" y="274.9">0.1uF</text>
<text x="45.2" y="271.7">C5</text>
<text x="72.3" y="274.9">10k</text>
<text x="72.3" y="271.7">R18</text>
<text x="91" y="274.9">0.1uF</text>
<text x="91" y="271.7">C6</text>
<text x="118.2" y="274.9">10k</text>
<text x="118.2" y="271.7">R17</text>
<text x="136.9" y="274.9">0.1uF</text>
<text x="136.9" y="271.7">C7</text>
<text x="164" y="274.9">10k</text>
<text x="164" y="271.7">R15</text>
<text x="182.7" y="274.9">0.1uF</text>
<text x="182.7" y="271.7">C8</text>
<text x="434.8" y="277">C2</text>
<text x="456" y="280.2">22p</text>
<text x="456" y="277">C1</text>
<text x="97.7" y="327.5">ATMEGA328P-PU</text>
<text x="97.7" y="324.3">U1</text>
<text x="402.2" y="358.2">LED1</text>
<text x="402.2" y="361.3">FJ5461AH</text>
<text x="141.1" y="412.8">R25</text>
<text x="153.5" y="413">R24</text>
<text x="165.8" y="413">R23</text>
<text x="178.2" y="413">R22</text>
<text x="190.5" y="412.9">R21</text>
<text x="202.8" y="412.9">R20</text>
<text x="215.2" y="412.8">R19</text>
<text x="141.1" y="416">220</text>
<text x="153.5" y="416">220</text>
<text x="165.8" y="416">220</text>
<text x="178.2" y="416">220</text>
<text x="190.5" y="416">220</text>
<text x="202.8" y="416">220</text>
<text x="215.2" y="416">220</text>
<text x="362.1" y="449.4">FJ5161AH</text>
<text x="362.1" y="446.3">LED4</text>
</g>
<g font-size="3.2">
<text x="65.9" y="62.1">4</text>
<text x="69.4" y="63.9">GND</text>
<text x="65.9" y="79.7">9</text>
<text x="69.4" y="81.5">GND</text>
<text x="48.4" y="187.3">1</text>
<text x="48.4" y="190.9">2</text>
<text x="64.6" y="187.3">3</text>
<text x="64.6" y="190.9">4</text>
<text x="23.6" y="237.1" transform="rotate(-90 23.6 237.1)">2</text>
<text x="27.2" y="237.1" transform="rotate(-90 27.2 237.1)">1</text>
<text x="69.5" y="237.1" transform="rotate(-90 69.5 237.1)">2</text>
<text x="73" y="237.1" transform="rotate(-90 73 237.1)">1</text>
<text x="115.4" y="237.1" transform="rotate(-90 115.4 237.1)">2</text>
<text x="118.9" y="237.1" transform="rotate(-90 118.9 237.1)">1</text>
<text x="161.2" y="237.1" transform="rotate(-90 161.2 237.1)">2</text>
<text x="164.7" y="237.1" transform="rotate(-90 164.7 237.1)">1</text>
<text x="23.6" y="253.2" transform="rotate(-90 23.6 253.2)">4</text>
<text x="27.2" y="253.2" transform="rotate(-90 27.2 253.2)">3</text>
<text x="69.5" y="253.2" transform="rotate(-90 69.5 253.2)">4</text>
<text x="73" y="253.2" transform="rotate(-90 73 253.2)">3</text>
<text x="115.4" y="253.2" transform="rotate(-90 115.4 253.2)">4</text>
<text x="118.9" y="253.2" transform="rotate(-90 118.9 253.2)">3</text>
<text x="161.2" y="253.2" transform="rotate(-90 161.2 253.2)">4</text>
<text x="164.7" y="253.2" transform="rotate(-90 164.7 253.2)">3</text>
<text x="355.2" y="334.1" transform="rotate(-90 355.2 334.1)">12</text>
<text x="362.3" y="334.1" transform="rotate(-90 362.3 334.1)">11</text>
<text x="365.8" y="334.1" transform="rotate(-90 365.8 334.1)">10</text>
<text x="372.9" y="334.1" transform="rotate(-90 372.9 334.1)">9</text>
<text x="376.4" y="334.1" transform="rotate(-90 376.4 334.1)">8</text>
<text x="383.5" y="334.1" transform="rotate(-90 383.5 334.1)">7</text>
<text x="363.7" y="339.8" transform="rotate(-90 363.7 339.8)">A</text>
<text x="367.2" y="339.4" transform="rotate(-90 367.2 339.4)">F</text>
<text x="384.9" y="339.8" transform="rotate(-90 384.9 339.8)">B</text>
<text x="356.7" y="345.9" transform="rotate(-90 356.7 345.9)">DIG1</text>
<text x="374.3" y="345.9" transform="rotate(-90 374.3 345.9)">DIG2</text>
<text x="377.8" y="345.9" transform="rotate(-90 377.8 345.9)">DIG3</text>
<text x="346.1" y="349.3">a</text>
<text x="361.2" y="349.3">a</text>
<text x="376.4" y="349.3">a</text>
<text x="391.2" y="349.3">a</text>
<text x="343.3" y="354.5">f</text>
<text x="345" y="356.3">g</text>
<text x="348.2" y="354.9">b</text>
<text x="358.4" y="354.5">f</text>
<text x="360.2" y="356.3">g</text>
<text x="363.4" y="354.9">b</text>
<text x="373.6" y="354.5">f</text>
<text x="375.4" y="356.3">g</text>
<text x="378.5" y="354.9">b</text>
<text x="388.4" y="354.5">f</text>
<text x="390.2" y="356.3">g</text>
<text x="393.3" y="354.9">b</text>
<text x="341.8" y="362.7">e</text>
<text x="343.6" y="364.8">d</text>
<text x="346.4" y="362.3">c</text>
<text x="357" y="362.7">e</text>
<text x="358.8" y="364.8">d</text>
<text x="361.6" y="362.3">c</text>
<text x="372.2" y="363">e</text>
<text x="373.9" y="364.8">d</text>
<text x="376.8" y="362.3">c</text>
<text x="387" y="362.7">e</text>
<text x="388.8" y="364.8">d</text>
<text x="391.6" y="362.3">c</text>
<text x="348.9" y="367.6">dp</text>
<text x="364.1" y="367.6">dp</text>
<text x="379.2" y="367.6">dp</text>
<text x="394.1" y="367.6">dp</text>
<text x="356.7" y="376.4" transform="rotate(-90 356.7 376.4)">E</text>
<text x="360.2" y="376.4" transform="rotate(-90 360.2 376.4)">D</text>
<text x="367.2" y="376.4" transform="rotate(-90 367.2 376.4)">DP</text>
<text x="374.3" y="376.4" transform="rotate(-90 374.3 376.4)">C</text>
<text x="377.8" y="376.4" transform="rotate(-90 377.8 376.4)">G</text>
<text x="384.9" y="376.4" transform="rotate(-90 384.9 376.4)">DIG4</text>
<text x="355.2" y="382" transform="rotate(-90 355.2 382)">1</text>
<text x="358.8" y="382" transform="rotate(-90 358.8 382)">2</text>
<text x="365.8" y="382" transform="rotate(-90 365.8 382)">3</text>
<text x="372.9" y="382" transform="rotate(-90 372.9 382)">4</text>
<text x="376.4" y="382" transform="rotate(-90 376.4 382)">5</text>
<text x="383.5" y="382" transform="rotate(-90 383.5 382)">6</text>
<text x="350.1" y="453.7">1</text>
<text x="355.6" y="455.1">E</text>
<text x="367.2" y="454">a</text>
<text x="374.3" y="455.1">G</text>
<text x="380.3" y="453.7">10</text>
<text x="350.1" y="457.2">2</text>
<text x="350.1" y="460.7">3</text>
<text x="355.6" y="458.6">D</text>
<text x="362.3" y="458.3">f</text>
<text x="366.2" y="460">g</text>
<text x="370.8" y="459">b F</text>
<text x="380.3" y="460.7">8</text>
<text x="380.3" y="457.2">9</text>
<text x="350.1" y="464.3">4</text>
<text x="350.1" y="467.8">5</text>
<text x="355.6" y="462.1">G1</text>
<text x="355.6" y="465.7">C</text>
<text x="360.9" y="464.6">e</text>
<text x="364.4" y="467.4">d</text>
<text x="369.4" y="465.3">c</text>
<text x="372.3" y="462.1">G2</text>
<text x="374.6" y="465.7">A</text>
<text x="380.3" y="467.8">6</text>
<text x="380.3" y="464.3">7</text>
<text x="355.6" y="469.2">DP</text>
<text x="367.9" y="469.9">DP B</text>
</g>
<g font-size="3.2" fill="#f00">
<text x="88.4" y="70.9">VCC</text>
<text x="96.5" y="69.1">19</text>
</g>
</svg>
